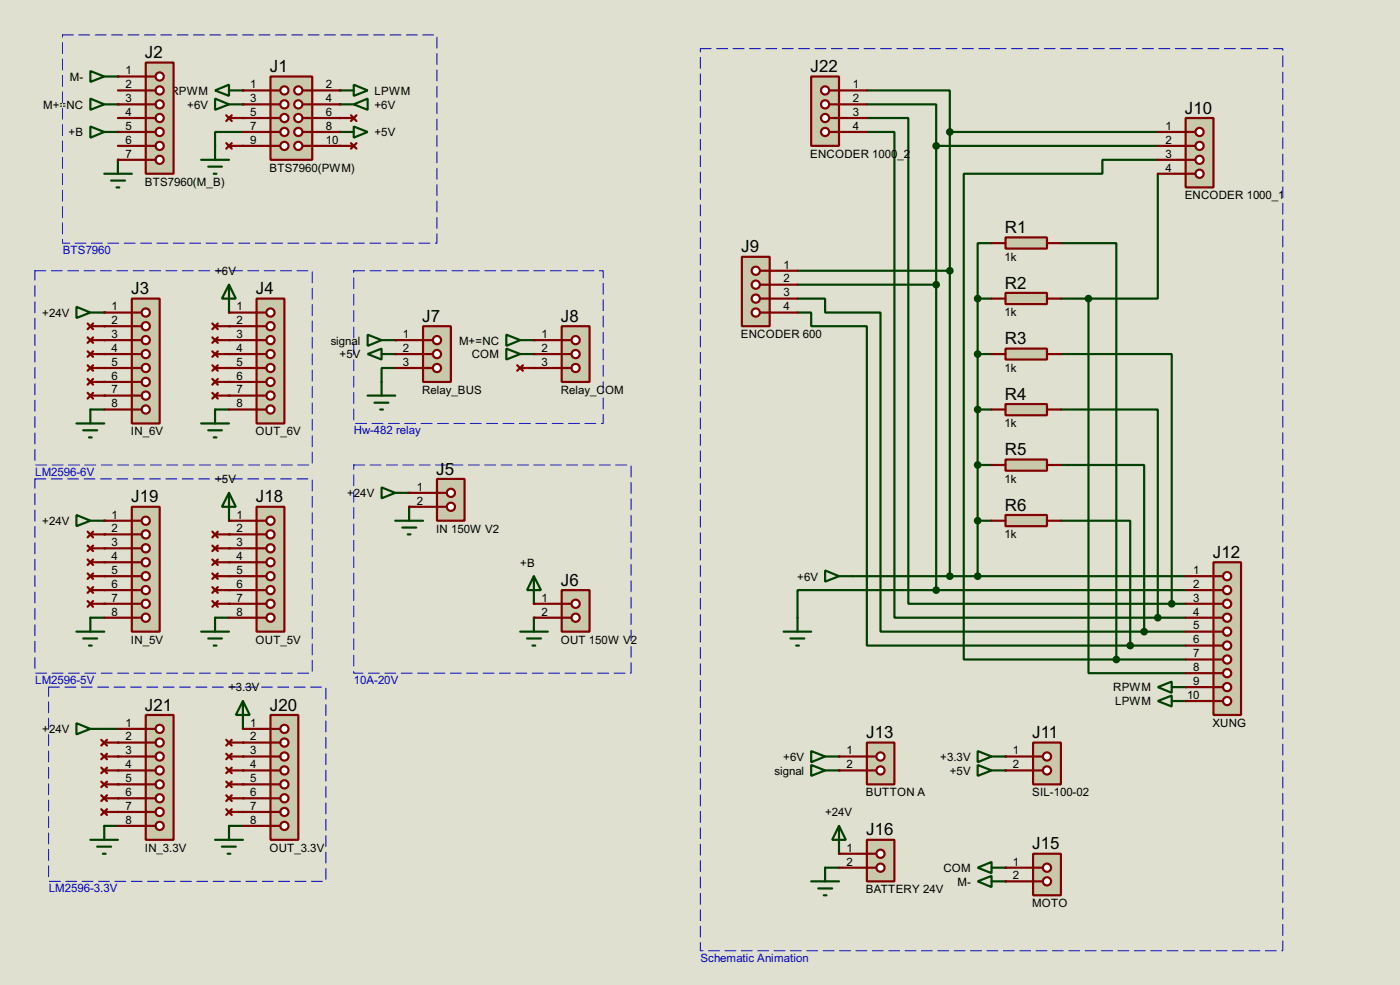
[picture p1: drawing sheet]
<svg xmlns="http://www.w3.org/2000/svg" width="256mm" height="180mm" viewBox="0 0 256 180" stroke-linecap="round" stroke-linejoin="round" font-family="sans-serif">
<path d="M0 0h256.5v180.3h-256.5z" fill="#e0e0d0"/>
<g fill="#004000">
<circle cx="75" cy="90.2" r=".2"/>
<circle cx="75" cy="92.8" r=".2"/>
</g>
<g fill="none" stroke="#004000" stroke-width=".4">
<path d="M171.5 26.7v25.4M179.1 54.7h2.6M179.1 54.7v40.6h2.6M181.7 44.5h-2.6v10.2M194.4 44.5h10.1v76.2h12.7M194.4 54.7h5v68.5h17.8M179.1 64.8h2.6M179.1 75h2.6M194.4 64.8h20.3v45.7h2.5M194.4 75h17.7v38.1h5.1M179.1 85.1h2.6M194.4 85.1h15.2v30.5h7.6"/>
<path d="M194.4 95.3h12.7v22.9h10.1"/>
</g>
<g fill="#004000">
<circle cx="217.2" cy="125.8" r=".2"/>
<circle cx="217.2" cy="128.3" r=".2"/>
</g>
<path d="M171.5 52.1v55.9M171.5 108h-25.4v5.1M171.5 108h45.7" fill="none" stroke="#004000" stroke-width=".4"/>
<g fill="#004000">
<circle cx="184.2" cy="158.8" r=".2"/>
<circle cx="184.2" cy="161.3" r=".2"/>
<circle cx="72.4" cy="62.3" r=".2"/>
<circle cx="72.4" cy="64.8" r=".2"/>
</g>
<path d="M72.4 67.4h-2.5v2.5" fill="none" stroke="#004000" stroke-width=".4"/>
<circle cx="153.7" cy="156.3" r=".2" fill="#004000"/>
<path d="M151.2 158.8h2.5" fill="none" stroke="#004000" stroke-width=".4"/>
<g fill="#004000">
<circle cx="19.1" cy="95.3" r=".2"/>
<circle cx="19.1" cy="97.8" r=".2"/>
<circle cx="19.1" cy="100.4" r=".2"/>
<circle cx="19.1" cy="102.9" r=".2"/>
<circle cx="19.1" cy="105.5" r=".2"/>
<circle cx="19.1" cy="108" r=".2"/>
<circle cx="19.1" cy="110.5" r=".2"/>
</g>
<path d="M16.6 113.1h2.5M19.1 133.4h2.5" fill="none" stroke="#004000" stroke-width=".4"/>
<g fill="#004000">
<circle cx="21.6" cy="135.9" r=".2"/>
<circle cx="21.6" cy="138.5" r=".2"/>
<circle cx="21.6" cy="141" r=".2"/>
<circle cx="21.6" cy="143.6" r=".2"/>
<circle cx="21.6" cy="146.1" r=".2"/>
<circle cx="21.6" cy="148.6" r=".2"/>
</g>
<path d="M19.1 151.2h2.5" fill="none" stroke="#004000" stroke-width=".4"/>
<g fill="#004000">
<circle cx="97.8" cy="110.5" r=".2"/>
<circle cx="97.8" cy="113.1" r=".2"/>
<circle cx="21.6" cy="14" r=".2"/>
<circle cx="21.6" cy="19.1" r=".2"/>
<circle cx="21.6" cy="24.2" r=".2"/>
<circle cx="21.6" cy="29.3" r=".2"/>
<circle cx="42" cy="95.3" r=".2"/>
<circle cx="42" cy="97.8" r=".2"/>
<circle cx="42" cy="100.4" r=".2"/>
<circle cx="42" cy="102.9" r=".2"/>
<circle cx="42" cy="105.5" r=".2"/>
<circle cx="42" cy="108" r=".2"/>
<circle cx="42" cy="110.5" r=".2"/>
</g>
<path d="M39.4 113.1h2.6" fill="none" stroke="#004000" stroke-width=".4"/>
<g fill="#004000">
<circle cx="44.5" cy="133.4" r=".2"/>
<circle cx="44.5" cy="135.9" r=".2"/>
<circle cx="44.5" cy="138.5" r=".2"/>
<circle cx="44.5" cy="141" r=".2"/>
<circle cx="44.5" cy="143.6" r=".2"/>
<circle cx="44.5" cy="146.1" r=".2"/>
<circle cx="44.5" cy="148.6" r=".2"/>
</g>
<path d="M179.1 95.3v10.2h38.1M42 151.2h2.5" fill="none" stroke="#004000" stroke-width=".4"/>
<g fill="#004000">
<circle cx="42" cy="57.2" r=".2"/>
<circle cx="42" cy="59.7" r=".2"/>
<circle cx="42" cy="62.3" r=".2"/>
<circle cx="42" cy="64.8" r=".2"/>
<circle cx="42" cy="67.4" r=".2"/>
<circle cx="42" cy="69.9" r=".2"/>
<circle cx="42" cy="72.4" r=".2"/>
</g>
<path d="M39.4 75h2.6" fill="none" stroke="#004000" stroke-width=".4"/>
<g fill="#004000">
<circle cx="19.1" cy="57.2" r=".2"/>
<circle cx="19.1" cy="59.7" r=".2"/>
<circle cx="19.1" cy="62.3" r=".2"/>
<circle cx="19.1" cy="64.8" r=".2"/>
<circle cx="19.1" cy="67.4" r=".2"/>
<circle cx="19.1" cy="69.9" r=".2"/>
<circle cx="19.1" cy="72.4" r=".2"/>
</g>
<path d="M16.6 75h2.5" fill="none" stroke="#004000" stroke-width=".4"/>
<g fill="#004000">
<circle cx="44.5" cy="16.6" r=".2"/>
<circle cx="44.5" cy="19.1" r=".2"/>
<circle cx="44.5" cy="21.6" r=".2"/>
</g>
<path d="M44.5 24.2h-5.1v2.5" fill="none" stroke="#004000" stroke-width=".4"/>
<g fill="#004000">
<circle cx="62.3" cy="16.6" r=".2"/>
<circle cx="62.3" cy="19.1" r=".2"/>
<circle cx="62.3" cy="21.6" r=".2"/>
<circle cx="62.3" cy="24.2" r=".2"/>
<circle cx="44.5" cy="26.7" r=".2"/>
<circle cx="62.3" cy="26.7" r=".2"/>
<circle cx="97.8" cy="62.3" r=".2"/>
<circle cx="97.8" cy="64.8" r=".2"/>
<circle cx="97.8" cy="67.4" r=".2"/>
</g>
<path d="M174 24.2v81.3M156.3 105.5h22.8" fill="none" stroke="#004000" stroke-width=".4"/>
<g fill="#004000">
<circle cx="153.7" cy="138.5" r=".2"/>
<circle cx="153.7" cy="141" r=".2"/>
</g>
<path d="M158.8 16.6h15.2v7.6h38.1M158.8 19.1h12.7v7.6h40.6M158.8 21.6h7.6v88.9h48.3M158.8 24.2h5.1v88.9h48.2M212.1 29.3h-10.1v2.5h-25.4v88.9h27.9M212.1 31.8v22.9h-12.7M146.1 54.7h5.1v2.5h10.1v58.4h48.3M146.1 57.2h2.5v2.5h10.2v58.5h48.3M146.1 49.6h27.9M146.1 52.1h25.4" fill="none" stroke="#004000" stroke-width=".4"/>
<g fill="#004000">
<circle cx="184.2" cy="138.5" r=".2"/>
<circle cx="184.2" cy="141" r=".2"/>
</g>
<g fill="none" stroke="#004000" stroke-width=".4">
<path d="M16.6 13l2.5 1-2.5 1zM16.6 18.1l2.5 1-2.5 1zM19.1 14h2.5M19.1 19.1h2.5M39.4 16.6l2.6-1.1v2.1zM42 16.6h2.5M62.3 16.6h2.5M64.8 15.5l2.6 1.1-2.6 1zM19.1 31.8h5.1M20.4 33.1h2.5M21.4 34.3h.5M21.6 29.3v2.5"/>
<path d="M36.9 29.3h5.1M38.2 30.5h2.5M39.2 31.8h.5M39.4 26.7v2.6M14 77.5h5.1M15.3 78.8h2.5M16.6 75v2.5M36.9 77.5h5.1M38.2 78.8h2.5M39.4 75v2.5M16.3 80.1h.5M39.2 80.1h.5"/>
<path d="M69.9 89.2l2.5 1-2.5 1zM72.4 90.2h2.6M72.4 95.3h5.1M73.7 96.6h2.6M74.7 97.8h.5M75 92.8v2.5"/>
</g>
<path d="M11.5 6.4h68.6v38.1h-68.6zM6.4 49.6h50.8v35.5h-50.8zM64.8 85.1h50.8v38.1h-50.8z" fill="none" stroke="#e0e0d0" stroke-width=".18"/>
<path d="M11.5 6.4h68.6v38.1h-68.6zM6.4 49.6h50.8v35.5h-50.8zM64.8 85.1h50.8v38.1h-50.8z" fill="none" stroke="#0000c0" stroke-width=".18" stroke-dasharray="2 1"/>
<g fill="none" stroke="#800000" stroke-width=".4">
<path d="M41.5 21.1l1 1.1M41.5 26.2l1 1M42 21.6h2.5M42 26.7h2.5M42.5 21.1l-1 1.1M42.5 26.2l-1 1M62.3 21.6h2.5M62.3 26.7h2.5M64.3 21.1l1 1.1M64.3 26.2l1 1M65.3 21.1l-1 1.1M65.3 26.2l-1 1"/>
<path d="M16.1 59.2l1 1.1M16.6 59.7h2.5M17.1 59.2l-1 1.1M38.9 59.2l1 1.1M39.4 59.7h2.6M39.9 59.2l-1 1.1M16.1 61.8l1 1M16.1 64.3l1 1M16.1 66.9l1 1M16.1 69.4l1 1M16.1 71.9l1 1.1M16.6 62.3h2.5"/>
<path d="M16.6 64.8h2.5M16.6 67.4h2.5M16.6 69.9h2.5M16.6 72.4h2.5M17.1 61.8l-1 1M17.1 64.3l-1 1M17.1 66.9l-1 1M17.1 69.4l-1 1M17.1 71.9l-1 1.1M38.9 61.8l1 1M38.9 64.3l1 1M38.9 66.9l1 1"/>
<path d="M38.9 69.4l1 1M38.9 71.9l1 1.1M39.4 62.3h2.6M39.4 64.8h2.6M39.4 67.4h2.6M39.4 69.9h2.6M39.4 72.4h2.6M39.9 61.8l-1 1M39.9 64.3l-1 1M39.9 66.9l-1 1M39.9 69.4l-1 1M39.9 71.9l-1 1.1"/>
</g>
<path d="M80.1 87.7h5v7.6h-5z" fill="#c8c8aa" stroke="#800000" stroke-width=".4"/>
<path d="M80.1 90.2h1.7" fill="none" stroke="#800000" stroke-width=".4"/>
<circle cx="82.6" cy="90.2" r=".75" fill="#feffff" stroke="#800000" stroke-width=".4"/>
<path d="M80.1 92.8h1.7" fill="none" stroke="#800000" stroke-width=".4"/>
<circle cx="82.6" cy="92.8" r=".75" fill="#feffff" stroke="#800000" stroke-width=".4"/>
<path d="M75 90.2h5.1M75 92.8h5.1" fill="none" stroke="#800000" stroke-width=".4"/>
<g fill="none" stroke="#004000" stroke-width=".4">
<path d="M67.4 61.3l2.5 1-2.5 1zM67.4 72.4h5M68.6 73.7h2.6M69.7 75h.5M69.9 62.3h2.5M69.9 69.9v2.5M92.8 63.8l2.5 1-2.5 1zM92.8 61.3l2.5 1-2.5 1zM95.3 62.3h2.5M95.3 64.8h2.5M95.3 115.6h5.1M96.6 116.9h2.5"/>
<path d="M97.6 118.2h.5M97.8 113.1v2.5"/>
</g>
<path d="M64.8 49.6h45.7v27.9h-45.7z" fill="none" stroke="#e0e0d0" stroke-width=".18"/>
<path d="M64.8 49.6h45.7v27.9h-45.7z" fill="none" stroke="#0000c0" stroke-width=".18" stroke-dasharray="2 1"/>
<path d="M184.2 43.5h7.6v2h-7.6z" fill="#c8c8aa" stroke="#800000" stroke-width=".4"/>
<path d="M181.7 44.5h2.5M191.8 44.5h2.6" fill="none" stroke="#800000" stroke-width=".4"/>
<path d="M184.2 53.6h7.6v2.1h-7.6z" fill="#c8c8aa" stroke="#800000" stroke-width=".4"/>
<path d="M181.7 54.7h2.5M191.8 54.7h2.6" fill="none" stroke="#800000" stroke-width=".4"/>
<path d="M184.2 63.8h7.6v2h-7.6z" fill="#c8c8aa" stroke="#800000" stroke-width=".4"/>
<path d="M181.7 64.8h2.5M191.8 64.8h2.6" fill="none" stroke="#800000" stroke-width=".4"/>
<path d="M184.2 74h7.6v2h-7.6z" fill="#c8c8aa" stroke="#800000" stroke-width=".4"/>
<path d="M181.7 75h2.5M191.8 75h2.6" fill="none" stroke="#800000" stroke-width=".4"/>
<path d="M184.2 84.1h7.6v2.1h-7.6z" fill="#c8c8aa" stroke="#800000" stroke-width=".4"/>
<path d="M181.7 85.1h2.5M191.8 85.1h2.6" fill="none" stroke="#800000" stroke-width=".4"/>
<path d="M184.2 94.3h7.6v2h-7.6z" fill="#c8c8aa" stroke="#800000" stroke-width=".4"/>
<path d="M181.7 95.3h2.5M191.8 95.3h2.6" fill="none" stroke="#800000" stroke-width=".4"/>
<g fill="#004000" stroke="#004000" stroke-width=".4">
<circle cx="174" cy="24.2" r=".5"/>
<circle cx="171.5" cy="26.7" r=".5"/>
<circle cx="179.1" cy="54.7" r=".5"/>
<circle cx="179.1" cy="64.8" r=".5"/>
<circle cx="179.1" cy="75" r=".5"/>
<circle cx="179.1" cy="85.1" r=".5"/>
<circle cx="179.1" cy="95.3" r=".5"/>
<circle cx="171.5" cy="52.1" r=".5"/>
<circle cx="214.6" cy="110.5" r=".5"/>
<circle cx="212.1" cy="113.1" r=".5"/>
<circle cx="209.6" cy="115.6" r=".5"/>
<circle cx="207" cy="118.2" r=".5"/>
<circle cx="204.5" cy="120.7" r=".5"/>
<circle cx="199.4" cy="54.7" r=".5"/>
</g>
<path d="M212.1 125.8l2.6-1v2zM212.1 128.3l2.6-1v2zM214.7 125.8h2.5M214.7 128.3h2.5" fill="none" stroke="#004000" stroke-width=".4"/>
<path d="M222.3 102.9h5.1v28h-5.1z" fill="#c8c8aa" stroke="#800000" stroke-width=".4"/>
<path d="M222.3 105.5h1.8" fill="none" stroke="#800000" stroke-width=".4"/>
<circle cx="224.8" cy="108" r=".75" fill="#feffff" stroke="#800000" stroke-width=".4"/>
<path d="M222.3 108h1.8" fill="none" stroke="#800000" stroke-width=".4"/>
<circle cx="224.8" cy="110.5" r=".75" fill="#feffff" stroke="#800000" stroke-width=".4"/>
<path d="M222.3 110.5h1.8" fill="none" stroke="#800000" stroke-width=".4"/>
<circle cx="224.8" cy="113.1" r=".75" fill="#feffff" stroke="#800000" stroke-width=".4"/>
<path d="M222.3 113.1h1.8" fill="none" stroke="#800000" stroke-width=".4"/>
<circle cx="224.8" cy="115.6" r=".75" fill="#feffff" stroke="#800000" stroke-width=".4"/>
<path d="M222.3 115.6h1.8" fill="none" stroke="#800000" stroke-width=".4"/>
<circle cx="224.8" cy="118.2" r=".75" fill="#feffff" stroke="#800000" stroke-width=".4"/>
<path d="M222.3 118.2h1.8" fill="none" stroke="#800000" stroke-width=".4"/>
<circle cx="224.8" cy="120.7" r=".75" fill="#feffff" stroke="#800000" stroke-width=".4"/>
<path d="M222.3 120.7h1.8" fill="none" stroke="#800000" stroke-width=".4"/>
<circle cx="224.8" cy="123.2" r=".75" fill="#feffff" stroke="#800000" stroke-width=".4"/>
<path d="M222.3 123.2h1.8" fill="none" stroke="#800000" stroke-width=".4"/>
<circle cx="224.8" cy="125.8" r=".75" fill="#feffff" stroke="#800000" stroke-width=".4"/>
<path d="M222.3 125.8h1.8" fill="none" stroke="#800000" stroke-width=".4"/>
<circle cx="224.8" cy="128.3" r=".75" fill="#feffff" stroke="#800000" stroke-width=".4"/>
<path d="M222.3 128.3h1.8" fill="none" stroke="#800000" stroke-width=".4"/>
<circle cx="224.8" cy="105.5" r=".75" fill="#feffff" stroke="#800000" stroke-width=".4"/>
<path d="M217.2 105.5h5.1M217.2 108h5.1M217.2 110.5h5.1M217.2 113.1h5.1M217.2 115.6h5.1M217.2 118.2h5.1M217.2 120.7h5.1M217.2 123.2h5.1M217.2 125.8h5.1M217.2 128.3h5.1" fill="none" stroke="#800000" stroke-width=".4"/>
<path d="M143.6 115.6h5M144.8 116.9h2.6M145.9 118.2h.5M146.1 113.1v2.5M151.2 158.8v2.5M179.1 158.8l2.6-1v2zM181.7 158.8h2.5M148.6 161.3h5.1M149.9 162.6h2.6M150.9 163.9h.5M179.1 161.3l2.6-1v2.1zM181.7 161.3h2.5" fill="none" stroke="#004000" stroke-width=".4"/>
<circle cx="171.5" cy="108" r=".5" fill="#004000" stroke="#004000" stroke-width=".4"/>
<path d="M189.3 156.3h5.1v7.6h-5.1z" fill="#c8c8aa" stroke="#800000" stroke-width=".4"/>
<path d="M189.3 158.8h1.8" fill="none" stroke="#800000" stroke-width=".4"/>
<circle cx="191.8" cy="158.8" r=".75" fill="#feffff" stroke="#800000" stroke-width=".4"/>
<path d="M189.3 161.3h1.8" fill="none" stroke="#800000" stroke-width=".4"/>
<circle cx="191.8" cy="161.3" r=".75" fill="#feffff" stroke="#800000" stroke-width=".4"/>
<g fill="none" stroke="#800000" stroke-width=".4">
<path d="M16.1 97.3l1 1.1M16.1 99.9l1 1M16.6 97.8h2.5M17.1 97.3l-1 1.1M17.1 99.9l-1 1M38.9 97.3l1 1.1M38.9 99.9l1 1M39.4 97.8h2.6M39.9 97.3l-1 1.1M39.9 99.9l-1 1M16.1 102.4l1 1M16.1 105l1 1"/>
<path d="M16.1 107.5l1 1M16.1 110l1 1.1M16.6 100.4h2.5M16.6 102.9h2.5M16.6 105.5h2.5M16.6 108h2.5M16.6 110.5h2.5M17.1 102.4l-1 1M17.1 105l-1 1M17.1 107.5l-1 1M17.1 110l-1 1.1M38.9 102.4l1 1"/>
<path d="M38.9 105l1 1M38.9 107.5l1 1M38.9 110l1 1.1M39.4 100.4h2.6M39.4 102.9h2.6M39.4 105.5h2.6M39.4 108h2.6M39.4 110.5h2.6M39.9 102.4l-1 1M39.9 105l-1 1M39.9 107.5l-1 1M39.9 110l-1 1.1"/>
<path d="M18.6 135.4l1 1.1M18.6 138l1 1M19.1 135.9h2.5M19.1 138.5h2.5M19.6 135.4l-1 1.1M19.6 138l-1 1M41.5 135.4l1 1.1M41.5 138l1 1M42 135.9h2.5M42 138.5h2.5M42.5 135.4l-1 1.1M42.5 138l-1 1"/>
<path d="M18.6 140.5l1 1M18.6 143.1l1 1M18.6 145.6l1 1M18.6 148.1l1 1.1M19.1 141h2.5M19.1 143.6h2.5M19.1 146.1h2.5M19.1 148.6h2.5M19.6 140.5l-1 1M19.6 143.1l-1 1M19.6 145.6l-1 1M19.6 148.1l-1 1.1"/>
<path d="M41.5 140.5l1 1M41.5 143.1l1 1M41.5 145.6l1 1M41.5 148.1l1 1.1M42 141h2.5M42 143.6h2.5M42 146.1h2.5M42 148.6h2.5M42.5 140.5l-1 1M42.5 143.1l-1 1M42.5 145.6l-1 1M42.5 148.1l-1 1.1"/>
<path d="M184.2 158.8h5.1M184.2 161.3h5.1"/>
</g>
<path d="M6.4 87.7h50.8v35.5h-50.8zM8.9 125.8h50.8v35.5h-50.8z" fill="none" stroke="#e0e0d0" stroke-width=".18"/>
<path d="M6.4 87.7h50.8v35.5h-50.8zM8.9 125.8h50.8v35.5h-50.8z" fill="none" stroke="#0000c0" stroke-width=".18" stroke-dasharray="2 1"/>
<g fill="none" stroke="#004000" stroke-width=".4">
<path d="M62.3 24.2h2.5M64.8 23.2l2.6 1-2.6 1zM67.4 64.8l2.5-1v2zM69.9 64.8h2.5M14 115.6h5.1M15.3 116.9h2.5M16.3 118.2h.5M16.6 113.1v2.5M36.9 115.6h5.1M38.2 116.9h2.5M39.2 118.2h.5M39.4 113.1v2.5"/>
<path d="M16.6 153.7h5M17.8 155h2.6M18.9 156.3h.5M19.1 151.2v2.5M39.4 153.7h5.1M40.7 155h2.5M41.7 156.3h.5M42 151.2v2.5"/>
</g>
<path d="M77.5 59.7h5.1v10.2h-5.1z" fill="#c8c8aa" stroke="#800000" stroke-width=".4"/>
<path d="M77.5 62.3h1.8" fill="none" stroke="#800000" stroke-width=".4"/>
<circle cx="80" cy="64.8" r=".75" fill="#feffff" stroke="#800000" stroke-width=".4"/>
<path d="M77.5 64.8h1.8" fill="none" stroke="#800000" stroke-width=".4"/>
<circle cx="80" cy="67.4" r=".75" fill="#feffff" stroke="#800000" stroke-width=".4"/>
<path d="M77.5 67.4h1.8" fill="none" stroke="#800000" stroke-width=".4"/>
<circle cx="80" cy="62.3" r=".75" fill="#feffff" stroke="#800000" stroke-width=".4"/>
<path d="M72.4 62.3h5.1M72.4 64.8h5.1M72.4 67.4h5.1" fill="none" stroke="#800000" stroke-width=".4"/>
<path d="M153.7 151.2l1.3 2.5h-2.5zM153.7 151.2v5.1" fill="none" stroke="#004000" stroke-width=".4"/>
<path d="M158.8 153.7h5.1v7.6h-5.1z" fill="#c8c8aa" stroke="#800000" stroke-width=".4"/>
<path d="M158.8 156.3h1.8" fill="none" stroke="#800000" stroke-width=".4"/>
<circle cx="161.3" cy="156.3" r=".75" fill="#feffff" stroke="#800000" stroke-width=".4"/>
<path d="M158.8 158.8h1.8" fill="none" stroke="#800000" stroke-width=".4"/>
<circle cx="161.3" cy="158.8" r=".75" fill="#feffff" stroke="#800000" stroke-width=".4"/>
<path d="M153.7 156.3h5.1M153.7 158.8h5.1" fill="none" stroke="#800000" stroke-width=".4"/>
<path d="M14 94.3l2.6 1-2.6 1zM16.6 95.3h2.5" fill="none" stroke="#004000" stroke-width=".4"/>
<path d="M24.2 92.8h5.1v22.8h-5.1z" fill="#c8c8aa" stroke="#800000" stroke-width=".4"/>
<path d="M24.2 95.3h1.8" fill="none" stroke="#800000" stroke-width=".4"/>
<circle cx="26.7" cy="97.8" r=".75" fill="#feffff" stroke="#800000" stroke-width=".4"/>
<path d="M24.2 97.8h1.8" fill="none" stroke="#800000" stroke-width=".4"/>
<circle cx="26.7" cy="100.4" r=".75" fill="#feffff" stroke="#800000" stroke-width=".4"/>
<path d="M24.2 100.4h1.8" fill="none" stroke="#800000" stroke-width=".4"/>
<circle cx="26.7" cy="102.9" r=".75" fill="#feffff" stroke="#800000" stroke-width=".4"/>
<path d="M24.2 102.9h1.8" fill="none" stroke="#800000" stroke-width=".4"/>
<circle cx="26.7" cy="105.5" r=".75" fill="#feffff" stroke="#800000" stroke-width=".4"/>
<path d="M24.2 105.5h1.8" fill="none" stroke="#800000" stroke-width=".4"/>
<circle cx="26.7" cy="108" r=".75" fill="#feffff" stroke="#800000" stroke-width=".4"/>
<path d="M24.2 108h1.8" fill="none" stroke="#800000" stroke-width=".4"/>
<circle cx="26.7" cy="110.5" r=".75" fill="#feffff" stroke="#800000" stroke-width=".4"/>
<path d="M24.2 110.5h1.8" fill="none" stroke="#800000" stroke-width=".4"/>
<circle cx="26.7" cy="113.1" r=".75" fill="#feffff" stroke="#800000" stroke-width=".4"/>
<path d="M24.2 113.1h1.8" fill="none" stroke="#800000" stroke-width=".4"/>
<circle cx="26.7" cy="95.3" r=".75" fill="#feffff" stroke="#800000" stroke-width=".4"/>
<path d="M19.1 95.3h5.1M19.1 97.8h5.1M19.1 100.4h5.1M19.1 102.9h5.1M19.1 105.5h5.1M19.1 108h5.1M19.1 110.5h5.1M19.1 113.1h5.1" fill="none" stroke="#800000" stroke-width=".4"/>
<path d="M14 132.4l2.6 1-2.6 1zM16.6 133.4h2.5" fill="none" stroke="#004000" stroke-width=".4"/>
<path d="M26.7 130.9h5.1v22.8h-5.1z" fill="#c8c8aa" stroke="#800000" stroke-width=".4"/>
<path d="M26.7 133.4h1.8" fill="none" stroke="#800000" stroke-width=".4"/>
<circle cx="29.2" cy="135.9" r=".75" fill="#feffff" stroke="#800000" stroke-width=".4"/>
<path d="M26.7 135.9h1.8" fill="none" stroke="#800000" stroke-width=".4"/>
<circle cx="29.2" cy="138.5" r=".75" fill="#feffff" stroke="#800000" stroke-width=".4"/>
<path d="M26.7 138.5h1.8" fill="none" stroke="#800000" stroke-width=".4"/>
<circle cx="29.2" cy="141" r=".75" fill="#feffff" stroke="#800000" stroke-width=".4"/>
<path d="M26.7 141h1.8" fill="none" stroke="#800000" stroke-width=".4"/>
<circle cx="29.2" cy="143.6" r=".75" fill="#feffff" stroke="#800000" stroke-width=".4"/>
<path d="M26.7 143.6h1.8" fill="none" stroke="#800000" stroke-width=".4"/>
<circle cx="29.2" cy="146.1" r=".75" fill="#feffff" stroke="#800000" stroke-width=".4"/>
<path d="M26.7 146.1h1.8" fill="none" stroke="#800000" stroke-width=".4"/>
<circle cx="29.2" cy="148.6" r=".75" fill="#feffff" stroke="#800000" stroke-width=".4"/>
<path d="M26.7 148.6h1.8" fill="none" stroke="#800000" stroke-width=".4"/>
<circle cx="29.2" cy="151.2" r=".75" fill="#feffff" stroke="#800000" stroke-width=".4"/>
<path d="M26.7 151.2h1.8" fill="none" stroke="#800000" stroke-width=".4"/>
<circle cx="29.2" cy="133.4" r=".75" fill="#feffff" stroke="#800000" stroke-width=".4"/>
<path d="M21.6 133.4h5.1M21.6 135.9h5.1M21.6 138.5h5.1M21.6 141h5.1M21.6 143.6h5.1M21.6 146.1h5.1M21.6 148.6h5.1M21.6 151.2h5.1" fill="none" stroke="#800000" stroke-width=".4"/>
<path d="M97.8 105.5l1.3 2.5h-2.5zM97.8 105.5v5" fill="none" stroke="#004000" stroke-width=".4"/>
<path d="M102.9 108h5.1v7.6h-5.1z" fill="#c8c8aa" stroke="#800000" stroke-width=".4"/>
<path d="M102.9 110.5h1.8" fill="none" stroke="#800000" stroke-width=".4"/>
<circle cx="105.4" cy="110.5" r=".75" fill="#feffff" stroke="#800000" stroke-width=".4"/>
<path d="M102.9 113.1h1.8" fill="none" stroke="#800000" stroke-width=".4"/>
<circle cx="105.4" cy="113.1" r=".75" fill="#feffff" stroke="#800000" stroke-width=".4"/>
<path d="M97.8 110.5h5.1M97.8 113.1h5.1" fill="none" stroke="#800000" stroke-width=".4"/>
<path d="M16.6 23.2l2.5 1-2.5 1zM19.1 24.2h2.5" fill="none" stroke="#004000" stroke-width=".4"/>
<path d="M26.7 11.5h5.1v20.3h-5.1z" fill="#c8c8aa" stroke="#800000" stroke-width=".4"/>
<path d="M26.7 14h1.8" fill="none" stroke="#800000" stroke-width=".4"/>
<circle cx="29.2" cy="16.6" r=".75" fill="#feffff" stroke="#800000" stroke-width=".4"/>
<path d="M26.7 16.6h1.8" fill="none" stroke="#800000" stroke-width=".4"/>
<circle cx="29.2" cy="19.1" r=".75" fill="#feffff" stroke="#800000" stroke-width=".4"/>
<path d="M26.7 19.1h1.8" fill="none" stroke="#800000" stroke-width=".4"/>
<circle cx="29.2" cy="21.6" r=".75" fill="#feffff" stroke="#800000" stroke-width=".4"/>
<path d="M26.7 21.6h1.8" fill="none" stroke="#800000" stroke-width=".4"/>
<circle cx="29.2" cy="24.2" r=".75" fill="#feffff" stroke="#800000" stroke-width=".4"/>
<path d="M26.7 24.2h1.8" fill="none" stroke="#800000" stroke-width=".4"/>
<circle cx="29.2" cy="26.7" r=".75" fill="#feffff" stroke="#800000" stroke-width=".4"/>
<path d="M26.7 26.7h1.8" fill="none" stroke="#800000" stroke-width=".4"/>
<circle cx="29.2" cy="29.3" r=".75" fill="#feffff" stroke="#800000" stroke-width=".4"/>
<path d="M26.7 29.3h1.8" fill="none" stroke="#800000" stroke-width=".4"/>
<circle cx="29.2" cy="14" r=".75" fill="#feffff" stroke="#800000" stroke-width=".4"/>
<path d="M21.6 14h5.1M21.6 16.6h5.1M21.6 19.1h5.1M21.6 21.6h5.1M21.6 24.2h5.1M21.6 26.7h5.1M21.6 29.3h5.1" fill="none" stroke="#800000" stroke-width=".4"/>
<path d="M42 90.2l1.2 2.6h-2.5zM42 90.2v5.1" fill="none" stroke="#004000" stroke-width=".4"/>
<path d="M47 92.8h5.1v22.8h-5.1z" fill="#c8c8aa" stroke="#800000" stroke-width=".4"/>
<path d="M47 95.3h1.8" fill="none" stroke="#800000" stroke-width=".4"/>
<circle cx="49.5" cy="97.8" r=".75" fill="#feffff" stroke="#800000" stroke-width=".4"/>
<path d="M47 97.8h1.8" fill="none" stroke="#800000" stroke-width=".4"/>
<circle cx="49.5" cy="100.4" r=".75" fill="#feffff" stroke="#800000" stroke-width=".4"/>
<path d="M47 100.4h1.8" fill="none" stroke="#800000" stroke-width=".4"/>
<circle cx="49.5" cy="102.9" r=".75" fill="#feffff" stroke="#800000" stroke-width=".4"/>
<path d="M47 102.9h1.8" fill="none" stroke="#800000" stroke-width=".4"/>
<circle cx="49.5" cy="105.5" r=".75" fill="#feffff" stroke="#800000" stroke-width=".4"/>
<path d="M47 105.5h1.8" fill="none" stroke="#800000" stroke-width=".4"/>
<circle cx="49.5" cy="108" r=".75" fill="#feffff" stroke="#800000" stroke-width=".4"/>
<path d="M47 108h1.8" fill="none" stroke="#800000" stroke-width=".4"/>
<circle cx="49.5" cy="110.5" r=".75" fill="#feffff" stroke="#800000" stroke-width=".4"/>
<path d="M47 110.5h1.8" fill="none" stroke="#800000" stroke-width=".4"/>
<circle cx="49.5" cy="113.1" r=".75" fill="#feffff" stroke="#800000" stroke-width=".4"/>
<path d="M47 113.1h1.8" fill="none" stroke="#800000" stroke-width=".4"/>
<circle cx="49.5" cy="95.3" r=".75" fill="#feffff" stroke="#800000" stroke-width=".4"/>
<path d="M42 95.3h5M42 97.8h5M42 100.4h5M42 102.9h5M42 105.5h5M42 108h5M42 110.5h5M42 113.1h5" fill="none" stroke="#800000" stroke-width=".4"/>
<path d="M44.5 128.3l1.3 2.6h-2.6zM44.5 128.3v5.1" fill="none" stroke="#004000" stroke-width=".4"/>
<path d="M49.6 130.9h5.1v22.8h-5.1z" fill="#c8c8aa" stroke="#800000" stroke-width=".4"/>
<path d="M49.6 133.4h1.8" fill="none" stroke="#800000" stroke-width=".4"/>
<circle cx="52.1" cy="135.9" r=".75" fill="#feffff" stroke="#800000" stroke-width=".4"/>
<path d="M49.6 135.9h1.8" fill="none" stroke="#800000" stroke-width=".4"/>
<circle cx="52.1" cy="138.5" r=".75" fill="#feffff" stroke="#800000" stroke-width=".4"/>
<path d="M49.6 138.5h1.8" fill="none" stroke="#800000" stroke-width=".4"/>
<circle cx="52.1" cy="141" r=".75" fill="#feffff" stroke="#800000" stroke-width=".4"/>
<path d="M49.6 141h1.8" fill="none" stroke="#800000" stroke-width=".4"/>
<circle cx="52.1" cy="143.6" r=".75" fill="#feffff" stroke="#800000" stroke-width=".4"/>
<path d="M49.6 143.6h1.8" fill="none" stroke="#800000" stroke-width=".4"/>
<circle cx="52.1" cy="146.1" r=".75" fill="#feffff" stroke="#800000" stroke-width=".4"/>
<path d="M49.6 146.1h1.8" fill="none" stroke="#800000" stroke-width=".4"/>
<circle cx="52.1" cy="148.6" r=".75" fill="#feffff" stroke="#800000" stroke-width=".4"/>
<path d="M49.6 148.6h1.8" fill="none" stroke="#800000" stroke-width=".4"/>
<circle cx="52.1" cy="151.2" r=".75" fill="#feffff" stroke="#800000" stroke-width=".4"/>
<path d="M49.6 151.2h1.8" fill="none" stroke="#800000" stroke-width=".4"/>
<circle cx="52.1" cy="133.4" r=".75" fill="#feffff" stroke="#800000" stroke-width=".4"/>
<path d="M44.5 133.4h5.1M44.5 135.9h5.1M44.5 138.5h5.1M44.5 141h5.1M44.5 143.6h5.1M44.5 146.1h5.1M44.5 148.6h5.1M44.5 151.2h5.1" fill="none" stroke="#800000" stroke-width=".4"/>
<path d="M42 52.1l1.2 2.6h-2.5zM42 52.1v5.1M151.2 104.4l2.5 1.1-2.5 1zM153.7 105.5h2.6" fill="none" stroke="#004000" stroke-width=".4"/>
<circle cx="179.1" cy="105.5" r=".5" fill="#004000" stroke="#004000" stroke-width=".4"/>
<path d="M47 54.7h5.1v22.8h-5.1z" fill="#c8c8aa" stroke="#800000" stroke-width=".4"/>
<path d="M47 57.2h1.8" fill="none" stroke="#800000" stroke-width=".4"/>
<circle cx="49.5" cy="59.7" r=".75" fill="#feffff" stroke="#800000" stroke-width=".4"/>
<path d="M47 59.7h1.8" fill="none" stroke="#800000" stroke-width=".4"/>
<circle cx="49.5" cy="62.3" r=".75" fill="#feffff" stroke="#800000" stroke-width=".4"/>
<path d="M47 62.3h1.8" fill="none" stroke="#800000" stroke-width=".4"/>
<circle cx="49.5" cy="64.8" r=".75" fill="#feffff" stroke="#800000" stroke-width=".4"/>
<path d="M47 64.8h1.8" fill="none" stroke="#800000" stroke-width=".4"/>
<circle cx="49.5" cy="67.4" r=".75" fill="#feffff" stroke="#800000" stroke-width=".4"/>
<path d="M47 67.4h1.8" fill="none" stroke="#800000" stroke-width=".4"/>
<circle cx="49.5" cy="69.9" r=".75" fill="#feffff" stroke="#800000" stroke-width=".4"/>
<path d="M47 69.9h1.8" fill="none" stroke="#800000" stroke-width=".4"/>
<circle cx="49.5" cy="72.4" r=".75" fill="#feffff" stroke="#800000" stroke-width=".4"/>
<path d="M47 72.4h1.8" fill="none" stroke="#800000" stroke-width=".4"/>
<circle cx="49.5" cy="75" r=".75" fill="#feffff" stroke="#800000" stroke-width=".4"/>
<path d="M47 75h1.8" fill="none" stroke="#800000" stroke-width=".4"/>
<circle cx="49.5" cy="57.2" r=".75" fill="#feffff" stroke="#800000" stroke-width=".4"/>
<path d="M42 57.2h5M42 59.7h5M42 62.3h5M42 64.8h5M42 67.4h5M42 69.9h5M42 72.4h5M42 75h5" fill="none" stroke="#800000" stroke-width=".4"/>
<path d="M14 56.2l2.6 1-2.6 1zM16.6 57.2h2.5" fill="none" stroke="#004000" stroke-width=".4"/>
<path d="M24.2 54.7h5.1v22.8h-5.1z" fill="#c8c8aa" stroke="#800000" stroke-width=".4"/>
<path d="M24.2 57.2h1.8" fill="none" stroke="#800000" stroke-width=".4"/>
<circle cx="26.7" cy="59.7" r=".75" fill="#feffff" stroke="#800000" stroke-width=".4"/>
<path d="M24.2 59.7h1.8" fill="none" stroke="#800000" stroke-width=".4"/>
<circle cx="26.7" cy="62.3" r=".75" fill="#feffff" stroke="#800000" stroke-width=".4"/>
<path d="M24.2 62.3h1.8" fill="none" stroke="#800000" stroke-width=".4"/>
<circle cx="26.7" cy="64.8" r=".75" fill="#feffff" stroke="#800000" stroke-width=".4"/>
<path d="M24.2 64.8h1.8" fill="none" stroke="#800000" stroke-width=".4"/>
<circle cx="26.7" cy="67.4" r=".75" fill="#feffff" stroke="#800000" stroke-width=".4"/>
<path d="M24.2 67.4h1.8" fill="none" stroke="#800000" stroke-width=".4"/>
<circle cx="26.7" cy="69.9" r=".75" fill="#feffff" stroke="#800000" stroke-width=".4"/>
<path d="M24.2 69.9h1.8" fill="none" stroke="#800000" stroke-width=".4"/>
<circle cx="26.7" cy="72.4" r=".75" fill="#feffff" stroke="#800000" stroke-width=".4"/>
<path d="M24.2 72.4h1.8" fill="none" stroke="#800000" stroke-width=".4"/>
<circle cx="26.7" cy="75" r=".75" fill="#feffff" stroke="#800000" stroke-width=".4"/>
<path d="M24.2 75h1.8" fill="none" stroke="#800000" stroke-width=".4"/>
<circle cx="26.7" cy="57.2" r=".75" fill="#feffff" stroke="#800000" stroke-width=".4"/>
<path d="M19.1 57.2h5.1M19.1 59.7h5.1M19.1 62.3h5.1M19.1 64.8h5.1M19.1 67.4h5.1M19.1 69.9h5.1M19.1 72.4h5.1M19.1 75h5.1" fill="none" stroke="#800000" stroke-width=".4"/>
<path d="M39.4 18.1l2.6 1-2.6 1zM42 19.1h2.5M62.3 19.1h2.5M64.8 19.1l2.6-1v2zM179.1 137.5l2.6 1-2.6 1zM181.7 138.5h2.5M179.1 140l2.6 1-2.6 1zM181.7 141h2.5" fill="none" stroke="#004000" stroke-width=".4"/>
<path d="M49.6 14h7.6v15.3h-7.6z" fill="#c8c8aa" stroke="#800000" stroke-width=".4"/>
<path d="M49.6 16.6h1.8" fill="none" stroke="#800000" stroke-width=".4"/>
<circle cx="52.1" cy="16.6" r=".75" fill="#feffff" stroke="#800000" stroke-width=".4"/>
<path d="M49.6 19.1h1.8" fill="none" stroke="#800000" stroke-width=".4"/>
<circle cx="52.1" cy="19.1" r=".75" fill="#feffff" stroke="#800000" stroke-width=".4"/>
<path d="M49.6 21.6h1.8" fill="none" stroke="#800000" stroke-width=".4"/>
<circle cx="52.1" cy="21.6" r=".75" fill="#feffff" stroke="#800000" stroke-width=".4"/>
<path d="M49.6 24.2h1.8" fill="none" stroke="#800000" stroke-width=".4"/>
<circle cx="52.1" cy="24.2" r=".75" fill="#feffff" stroke="#800000" stroke-width=".4"/>
<path d="M55.4 16.6h1.8" fill="none" stroke="#800000" stroke-width=".4"/>
<circle cx="54.6" cy="16.6" r=".75" fill="#feffff" stroke="#800000" stroke-width=".4"/>
<path d="M55.4 19.1h1.8" fill="none" stroke="#800000" stroke-width=".4"/>
<circle cx="54.6" cy="19.1" r=".75" fill="#feffff" stroke="#800000" stroke-width=".4"/>
<path d="M55.4 21.6h1.8" fill="none" stroke="#800000" stroke-width=".4"/>
<circle cx="54.6" cy="21.6" r=".75" fill="#feffff" stroke="#800000" stroke-width=".4"/>
<path d="M55.4 24.2h1.8" fill="none" stroke="#800000" stroke-width=".4"/>
<circle cx="54.6" cy="24.2" r=".75" fill="#feffff" stroke="#800000" stroke-width=".4"/>
<path d="M49.6 26.7h1.8" fill="none" stroke="#800000" stroke-width=".4"/>
<circle cx="52.1" cy="26.7" r=".75" fill="#feffff" stroke="#800000" stroke-width=".4"/>
<path d="M55.4 26.7h1.8" fill="none" stroke="#800000" stroke-width=".4"/>
<circle cx="54.6" cy="26.7" r=".75" fill="#feffff" stroke="#800000" stroke-width=".4"/>
<g fill="none" stroke="#800000" stroke-width=".4">
<path d="M44.5 16.6h5.1M44.5 19.1h5.1M57.2 16.6h5.1M57.2 19.1h5.1M44.5 21.6h5.1M44.5 24.2h5.1M44.5 26.7h5.1M57.2 21.6h5.1M57.2 24.2h5.1M57.2 26.7h5.1M94.8 66.9l1 1M95.3 67.4h2.5"/>
<path d="M95.8 66.9l-1 1"/>
</g>
<path d="M102.9 59.7h5.1v10.2h-5.1z" fill="#c8c8aa" stroke="#800000" stroke-width=".4"/>
<path d="M102.9 62.3h1.8" fill="none" stroke="#800000" stroke-width=".4"/>
<circle cx="105.4" cy="62.3" r=".75" fill="#feffff" stroke="#800000" stroke-width=".4"/>
<path d="M102.9 64.8h1.8" fill="none" stroke="#800000" stroke-width=".4"/>
<circle cx="105.4" cy="64.8" r=".75" fill="#feffff" stroke="#800000" stroke-width=".4"/>
<path d="M102.9 67.4h1.8" fill="none" stroke="#800000" stroke-width=".4"/>
<circle cx="105.4" cy="67.4" r=".75" fill="#feffff" stroke="#800000" stroke-width=".4"/>
<path d="M97.8 62.3h5.1M97.8 64.8h5.1M97.8 67.4h5.1" fill="none" stroke="#800000" stroke-width=".4"/>
<g fill="#004000" stroke="#004000" stroke-width=".4">
<circle cx="174" cy="49.6" r=".5"/>
<circle cx="174" cy="105.5" r=".5"/>
</g>
<path d="M148.6 137.5l2.6 1-2.6 1zM151.2 138.5h2.5M148.6 140l2.6 1-2.6 1zM151.2 141h2.5" fill="none" stroke="#004000" stroke-width=".4"/>
<path d="M158.8 135.9h5.1v7.7h-5.1z" fill="#c8c8aa" stroke="#800000" stroke-width=".4"/>
<path d="M158.8 138.5h1.8" fill="none" stroke="#800000" stroke-width=".4"/>
<circle cx="161.3" cy="138.5" r=".75" fill="#feffff" stroke="#800000" stroke-width=".4"/>
<path d="M158.8 141h1.8" fill="none" stroke="#800000" stroke-width=".4"/>
<circle cx="161.3" cy="141" r=".75" fill="#feffff" stroke="#800000" stroke-width=".4"/>
<path d="M153.7 138.5h5.1M153.7 141h5.1" fill="none" stroke="#800000" stroke-width=".4"/>
<path d="M148.6 14h5.1v12.7h-5.1z" fill="#c8c8aa" stroke="#800000" stroke-width=".4"/>
<path d="M151.9 16.6h1.8" fill="none" stroke="#800000" stroke-width=".4"/>
<circle cx="151.1" cy="16.6" r=".75" fill="#feffff" stroke="#800000" stroke-width=".4"/>
<path d="M151.9 19.1h1.8" fill="none" stroke="#800000" stroke-width=".4"/>
<circle cx="151.1" cy="19.1" r=".75" fill="#feffff" stroke="#800000" stroke-width=".4"/>
<path d="M151.9 21.6h1.8" fill="none" stroke="#800000" stroke-width=".4"/>
<circle cx="151.1" cy="21.6" r=".75" fill="#feffff" stroke="#800000" stroke-width=".4"/>
<path d="M151.9 24.2h1.8" fill="none" stroke="#800000" stroke-width=".4"/>
<circle cx="151.1" cy="24.2" r=".75" fill="#feffff" stroke="#800000" stroke-width=".4"/>
<path d="M153.7 16.6h5.1M153.7 19.1h5.1M153.7 21.6h5.1M153.7 24.2h5.1" fill="none" stroke="#800000" stroke-width=".4"/>
<path d="M135.9 47h5.1v12.7h-5.1z" fill="#c8c8aa" stroke="#800000" stroke-width=".4"/>
<path d="M139.2 49.6h1.8" fill="none" stroke="#800000" stroke-width=".4"/>
<circle cx="138.4" cy="49.6" r=".75" fill="#feffff" stroke="#800000" stroke-width=".4"/>
<path d="M139.2 52.1h1.8" fill="none" stroke="#800000" stroke-width=".4"/>
<circle cx="138.4" cy="52.1" r=".75" fill="#feffff" stroke="#800000" stroke-width=".4"/>
<path d="M139.2 54.7h1.8" fill="none" stroke="#800000" stroke-width=".4"/>
<circle cx="138.4" cy="54.7" r=".75" fill="#feffff" stroke="#800000" stroke-width=".4"/>
<path d="M139.2 57.2h1.8" fill="none" stroke="#800000" stroke-width=".4"/>
<circle cx="138.4" cy="57.2" r=".75" fill="#feffff" stroke="#800000" stroke-width=".4"/>
<path d="M141 49.6h5.1M141 52.1h5.1M141 54.7h5.1M141 57.2h5.1" fill="none" stroke="#800000" stroke-width=".4"/>
<path d="M217.2 21.6h5.1v12.7h-5.1z" fill="#c8c8aa" stroke="#800000" stroke-width=".4"/>
<path d="M217.2 24.2h1.8" fill="none" stroke="#800000" stroke-width=".4"/>
<circle cx="219.7" cy="24.2" r=".75" fill="#feffff" stroke="#800000" stroke-width=".4"/>
<path d="M217.2 26.7h1.8" fill="none" stroke="#800000" stroke-width=".4"/>
<circle cx="219.7" cy="26.7" r=".75" fill="#feffff" stroke="#800000" stroke-width=".4"/>
<path d="M217.2 29.3h1.8" fill="none" stroke="#800000" stroke-width=".4"/>
<circle cx="219.7" cy="29.3" r=".75" fill="#feffff" stroke="#800000" stroke-width=".4"/>
<path d="M217.2 31.8h1.8" fill="none" stroke="#800000" stroke-width=".4"/>
<circle cx="219.7" cy="31.8" r=".75" fill="#feffff" stroke="#800000" stroke-width=".4"/>
<path d="M212.1 24.2h5.1M212.1 26.7h5.1M212.1 29.3h5.1M212.1 31.8h5.1" fill="none" stroke="#800000" stroke-width=".4"/>
<path d="M189.3 135.9h5.1v7.7h-5.1z" fill="#c8c8aa" stroke="#800000" stroke-width=".4"/>
<path d="M189.3 138.5h1.8" fill="none" stroke="#800000" stroke-width=".4"/>
<circle cx="191.8" cy="141" r=".75" fill="#feffff" stroke="#800000" stroke-width=".4"/>
<path d="M189.3 141h1.8" fill="none" stroke="#800000" stroke-width=".4"/>
<circle cx="191.8" cy="138.5" r=".75" fill="#feffff" stroke="#800000" stroke-width=".4"/>
<path d="M184.2 138.5h5.1M184.2 141h5.1" fill="none" stroke="#800000" stroke-width=".4"/>
<path d="M128.3 8.9h106.7v165.1h-106.7z" fill="none" stroke="#e0e0d0" stroke-width=".18"/>
<path d="M128.3 8.9h106.7v165.1h-106.7z" fill="none" stroke="#0000c0" stroke-width=".18" stroke-dasharray="2 1"/>
<g font-size="3.5">
<text x="26.6" y="10.6">J2</text>
<text x="49.4" y="13.2">J1</text>
<text x="148.5" y="13.2">J22</text>
<text x="217.1" y="20.8">J10</text>
<text x="135.8" y="46.2">J9</text>
<text x="184.1" y="42.7">R1</text>
<text x="24" y="53.9">J3</text>
<text x="46.9" y="53.9">J4</text>
<text x="184.1" y="52.8">R2</text>
<text x="77.4" y="58.9">J7</text>
<text x="102.8" y="58.9">J8</text>
<text x="184.1" y="63">R3</text>
<text x="184.1" y="73.2">R4</text>
<text x="184.1" y="83.3">R5</text>
<text x="79.9" y="86.9">J5</text>
<text x="24" y="92">J19</text>
<text x="46.9" y="92">J18</text>
<text x="184.1" y="93.5">R6</text>
<text x="102.8" y="107.2">J6</text>
<text x="222.2" y="102.1">J12</text>
<text x="26.6" y="130.1">J21</text>
<text x="49.4" y="130.1">J20</text>
<text x="158.7" y="135.1">J13</text>
<text x="189.1" y="135.1">J11</text>
<text x="158.7" y="152.9">J16</text>
<text x="189.1" y="155.5">J15</text>
</g>
<g font-size="2.4">
<text x="12.8" y="14.8">M-</text>
<text x="23" y="13.6">1</text>
<text x="23" y="16.2">2</text>
<text x="31.2" y="17.3">RPWM</text>
<text x="45.9" y="16.2">1</text>
<text x="59.7" y="16.2">2</text>
<text x="68.6" y="17.3">LPWM</text>
<text x="156.3" y="16.2">1</text>
<text x="7.9" y="19.9">M+=</text>
<text x="12.2" y="19.9">NC</text>
<text x="23" y="18.7">3</text>
<text x="23" y="21.2">4</text>
<text x="23" y="23.8">5</text>
<text x="34.3" y="19.9">+6V</text>
<text x="45.9" y="18.7">3</text>
<text x="45.9" y="21.2">5</text>
<text x="45.9" y="23.8">7</text>
<text x="59.7" y="18.7">4</text>
<text x="59.7" y="21.2">6</text>
<text x="59.7" y="23.8">8</text>
<text x="68.6" y="19.9">+6V</text>
<text x="156.3" y="18.7">2</text>
<text x="156.3" y="21.2">3</text>
<text x="156.3" y="23.8">4</text>
<text x="213.5" y="23.8">1</text>
<text x="12.6" y="25">+B</text>
<text x="23" y="26.3">6</text>
<text x="23" y="28.9">7</text>
<text x="45.9" y="26.3">9</text>
<text x="59.7" y="26.3">10</text>
<text x="68.6" y="25">+5V</text>
<text x="148.4" y="28.9">ENCODER 1000</text>
<text x="164.4" y="28.9">_2</text>
<text x="213.5" y="26.3">2</text>
<text x="213.5" y="28.9">3</text>
<text x="26.5" y="34">BTS7960(M_B)</text>
<text x="49.4" y="31.4">BTS7960(PWM)</text>
<text x="213.5" y="31.4">4</text>
<text x="217" y="36.5">ENCODER 1000_1</text>
<text x="184" y="47.7">1k</text>
<text x="39.4" y="50.4">+6V</text>
<text x="143.6" y="49.2">1</text>
<text x="143.6" y="51.7">2</text>
<text x="7.8" y="58">+24V</text>
<text x="20.5" y="56.8">1</text>
<text x="20.5" y="59.3">2</text>
<text x="43.4" y="56.8">1</text>
<text x="43.4" y="59.3">2</text>
<text x="143.6" y="54.3">3</text>
<text x="143.6" y="56.8">4</text>
<text x="184" y="57.9">1k</text>
<text x="20.5" y="61.9">3</text>
<text x="20.5" y="64.4">4</text>
<text x="43.4" y="61.9">3</text>
<text x="43.4" y="64.4">4</text>
<text x="60.6" y="63.1">signal</text>
<text x="62.2" y="65.6">+5V</text>
<text x="73.8" y="61.9">1</text>
<text x="73.8" y="64.4">2</text>
<text x="84.1" y="63.1">M+=NC</text>
<text x="86.4" y="65.6">COM</text>
<text x="99.2" y="61.9">1</text>
<text x="99.2" y="64.4">2</text>
<text x="135.7" y="61.9">ENCODER 600</text>
<text x="20.5" y="67">5</text>
<text x="20.5" y="69.5">6</text>
<text x="20.5" y="72">7</text>
<text x="43.4" y="67">5</text>
<text x="43.4" y="69.5">6</text>
<text x="43.4" y="72">7</text>
<text x="73.8" y="67">3</text>
<text x="99.2" y="67">3</text>
<text x="184" y="68">1k</text>
<text x="20.5" y="74.6">8</text>
<text x="43.4" y="74.6">8</text>
<text x="77.3" y="72.1">Relay_BUS</text>
<text x="102.7" y="72.1">Relay_C</text>
<text x="110.8" y="72.1">OM</text>
<text x="24" y="79.7">IN_6V</text>
<text x="46.8" y="79.7">OUT_6V</text>
<text x="184" y="78.2">1k</text>
<text x="39.4" y="88.5">+5V</text>
<text x="76.4" y="89.8">1</text>
<text x="184" y="88.4">1k</text>
<text x="20.5" y="94.9">1</text>
<text x="43.4" y="94.9">1</text>
<text x="63.6" y="91">+</text>
<text x="64.9" y="91">24V</text>
<text x="76.4" y="92.4">2</text>
<text x="7.8" y="96.1">+24V</text>
<text x="20.5" y="97.4">2</text>
<text x="20.5" y="100">3</text>
<text x="43.4" y="97.4">2</text>
<text x="43.4" y="100">3</text>
<text x="79.9" y="97.5">IN 150W V2</text>
<text x="184" y="98.5">1k</text>
<text x="20.5" y="102.5">4</text>
<text x="20.5" y="105.1">5</text>
<text x="20.5" y="107.6">6</text>
<text x="43.4" y="102.5">4</text>
<text x="43.4" y="105.1">5</text>
<text x="43.4" y="107.6">6</text>
<text x="95.3" y="103.7">+B</text>
<text x="146.1" y="106.3">+6V</text>
<text x="218.6" y="105.1">1</text>
<text x="218.6" y="107.6">2</text>
<text x="20.5" y="110.1">7</text>
<text x="20.5" y="112.7">8</text>
<text x="43.4" y="110.1">7</text>
<text x="43.4" y="112.7">8</text>
<text x="99.2" y="110.1">1</text>
<text x="99.2" y="112.7">2</text>
<text x="218.6" y="110.1">3</text>
<text x="218.6" y="112.7">4</text>
<text x="24" y="117.8">IN_5V</text>
<text x="46.8" y="117.8">OUT_5V</text>
<text x="102.7" y="117.8">OUT 150W V2</text>
<text x="218.6" y="115.2">5</text>
<text x="218.6" y="117.8">6</text>
<text x="218.6" y="120.3">7</text>
<text x="218.6" y="122.8">8</text>
<text x="218.6" y="125.4">9</text>
<text x="42" y="126.6">+3.3V</text>
<text x="203.9" y="126.6">RPWM</text>
<text x="204.3" y="129.1">LPWM</text>
<text x="217.5" y="127.9">10</text>
<text x="7.8" y="134.2">+</text>
<text x="9" y="134.2">24V</text>
<text x="23" y="133">1</text>
<text x="23" y="135.5">2</text>
<text x="45.9" y="133">1</text>
<text x="45.9" y="135.5">2</text>
<text x="222.1" y="133.1">XUNG</text>
<text x="23" y="138.1">3</text>
<text x="23" y="140.6">4</text>
<text x="23" y="143.2">5</text>
<text x="45.9" y="138.1">3</text>
<text x="45.9" y="140.6">4</text>
<text x="45.9" y="143.2">5</text>
<text x="141.9" y="141.8">signal</text>
<text x="143.5" y="139.3">+6V</text>
<text x="155.1" y="138.1">1</text>
<text x="155.1" y="140.6">2</text>
<text x="172.3" y="139.3">+3.3V</text>
<text x="174" y="141.8">+5V</text>
<text x="185.6" y="138.1">1</text>
<text x="185.6" y="140.6">2</text>
<text x="23" y="145.7">6</text>
<text x="23" y="148.2">7</text>
<text x="45.9" y="145.7">6</text>
<text x="45.9" y="148.2">7</text>
<text x="151.2" y="149.4">+24V</text>
<text x="158.6" y="145.8">BUTTON A</text>
<text x="189.1" y="145.8">SIL-100-02</text>
<text x="23" y="150.8">8</text>
<text x="26.5" y="155.9">IN_3.3V</text>
<text x="45.9" y="150.8">8</text>
<text x="49.4" y="155.9">OUT_3.3V</text>
<text x="155.1" y="155.9">1</text>
<text x="155.1" y="158.4">2</text>
<text x="172.8" y="159.6">COM</text>
<text x="185.6" y="158.4">1</text>
<text x="185.6" y="160.9">2</text>
<text x="158.6" y="163.5">BATTERY 24V</text>
<text x="175.4" y="162.1">M-</text>
<text x="189.1" y="166.1">MOTO</text>
</g>
<g font-size="2.4" fill="#0000c0">
<text x="11.5" y="46.5">BTS7960</text>
<text x="64.8" y="79.5">Hw-482 relay</text>
<text x="6.4" y="87.1">LM2596-6V</text>
<text x="6.4" y="125.2">LM2596-5V</text>
<text x="64.8" y="125.2">10A-20V</text>
<text x="8.9" y="163.3">LM2596-3.3V</text>
<text x="128.3" y="176">Schematic Animation</text>
</g>
</svg>
